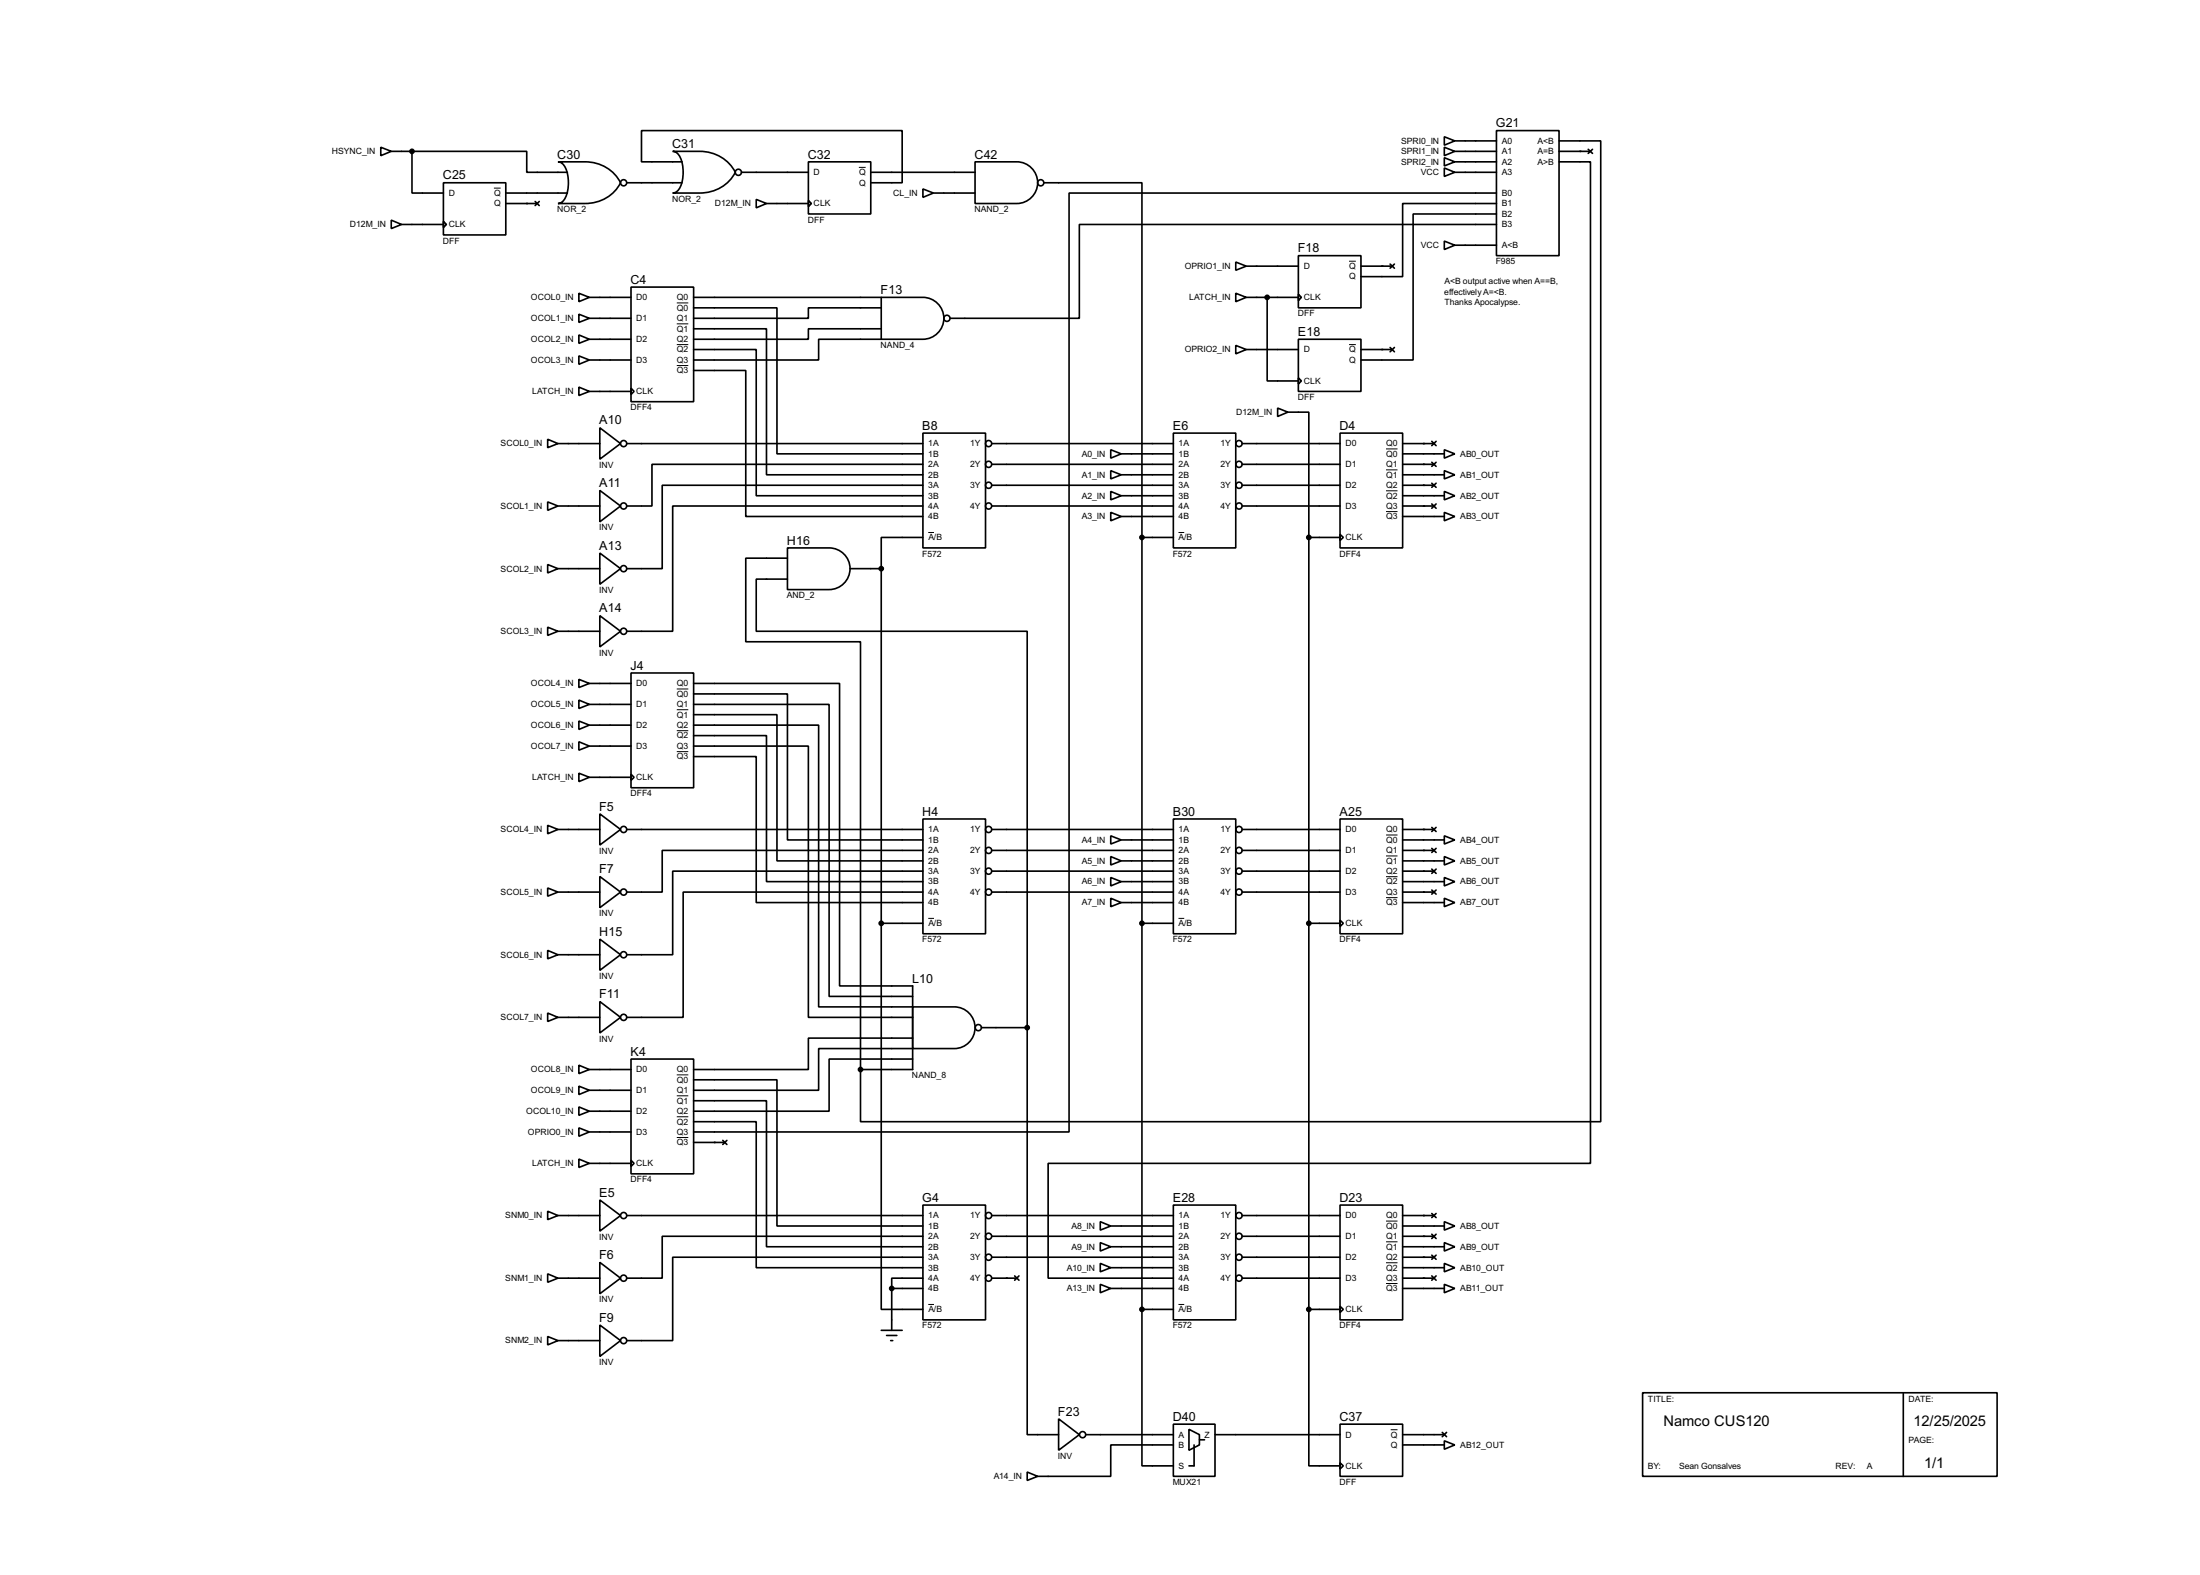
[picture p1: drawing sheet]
<svg xmlns="http://www.w3.org/2000/svg" width="536mm" height="383mm" viewBox="0 0 536 383" stroke-linecap="round" stroke-linejoin="round" font-family="sans-serif">
<g fill="none" stroke="#000" stroke-width=".4">
<path d="M92.8 35.9l2.5 1-2.5 1zM95.3 36.9h5.1M100.4 36.9h27.9v5.1h9.9M100.4 36.9v10.1h7.6M135.9 39.4h6.6a9.5 9.5 0 0 1 8.7 5.1 9.5 9.5 0 0 1-8.7 5.1h-6.6a3.2 3.2 0 0 0 2.4-3.2 7.8 7.8 0 0 0-1.3-6.6zM163.9 36.9h6.6a9.6 9.6 0 0 1 8.6 5.1 9.5 9.5 0 0 1-8.6 5h-6.6a3.1 3.1 0 0 0 2.3-3.1 7.8 7.8 0 0 0-1.3-6.6zM166.2 39.4h-9.9v-7.6h63.5v12.7h-7.7M196.9 39.4h15.2v12.7h-15.2zM237.5 39.4h10.2a5.1 5.1 0 0 1 5.1 5.1 5.1 5.1 0 0 1-5.1 5.1h-10.2zM351.8 35.9l2.6 1-2.6 1zM351.8 33.3l2.6 1-2.6 1.1zM351.8 38.4l2.6 1-2.6 1z"/>
<path d="M354.4 34.3h10.1M354.4 36.9h10.1M354.4 39.4h10.1M364.5 31.8h15.3v30.5h-15.3zM379.8 39.4h7.6v243.9h-132.1v27.9h30.5M379.8 34.3h10.1v238.8h-180.3v-12.7M379.8 36.9h7.6M386.9 36.4l1 1M387.9 36.4l-1 1M95.3 53.6l2.5 1.1-2.5 1zM97.8 54.7h10.2M108 44.5h15.2v12.7h-15.2z"/>
<path d="M108 53.9l.8 .8-.8 .7zM123.2 49.6h7.7M123.2 47h15M130.4 49.1l1 1M131.4 49.1l-1 1M152.7 44.5h13.5M180.6 42h16.3M184.2 48.6l2.5 1-2.5 1zM186.7 49.6h10.2M196.9 48.8l.8 .8-.8 .7zM212.1 42h25.4M224.8 46l2.6 1-2.6 1.1z"/>
<path d="M227.4 47h10.1M254.3 44.5h23.9v86.4M351.8 40.9l2.6 1.1-2.6 1zM351.8 58.7l2.6 1-2.6 1.1zM354.4 42h10.1M354.4 59.7h10.1M364.5 54.7h-101.6v22.8h-31.5M364.5 47h-104.1v228.6h-91.4M364.5 52.1h-20.3v35.6h-12.7M364.5 49.6h-22.8v17.8h-10.2M141 71.4l2.6 1-2.6 1.1zM141 76.5l2.6 1-2.6 1z"/>
<path d="M143.6 72.4h10.1M143.6 77.5h10.1M153.7 69.9h15.3v27.9h-15.3zM169 75h20.3v35.5h35.5M169 72.4h45.7M214.7 72.4h10.1a5.1 5.1 0 0 1 5.1 5.1 5.1 5.1 0 0 1-5.1 5.1h-10.1zM214.7 75h-17.8v2.5h-27.9M301 63.8l2.6 1-2.6 1zM301 71.4l2.6 1-2.6 1.1zM303.6 72.4h12.7M303.6 64.8h12.7M308.7 72.4v20.4h7.6"/>
<path d="M316.3 62.3h15.2v12.7h-15.2zM316.3 71.7l.7 .7-.7 .8zM331.5 64.8h7.6M338.6 64.3l1.1 1M339.7 64.3l-1.1 1M141 94.3l2.6 1-2.6 1zM141 81.6l2.6 1-2.6 1zM141 86.7l2.6 1-2.6 1zM143.6 95.3h10.1M143.6 82.6h10.1M143.6 87.7h10.1M153.7 94.5l.8 .8-.8 .8z"/>
<path d="M169 80.1h17.7v35.5h38.1M169 85.1h15.2v35.6h40.6M169 90.2h12.7v35.6h43.1M214.7 80.1h-17.8v2.5h-27.9M214.7 82.6h-15.3v5.1h-30.4M301 84.1l2.6 1-2.6 1.1zM303.6 85.1h12.7M311.2 99.4l2.5 1-2.5 1zM316.3 82.6h15.2v12.7h-15.2zM316.3 92l.7 .8-.7 .7zM331.5 85.1h7.6M338.6 84.6l1.1 1.1"/>
<path d="M339.7 84.6l-1.1 1.1M133.4 107l2.5 1-2.5 1zM135.9 108h10.2M146.1 104.2l5.1 3.8-5.1 3.8zM146.1 119.4l5.1 3.8-5.1 3.9zM152.7 108h72.1M224.8 105.5h15.3v27.9h-15.3zM224.8 113.1h-66v10.1h-6.1M224.8 118.2h-63.5v20.3h-8.6M241.6 108h44.2M241.6 113.1h44.2M241.6 118.2h44.2"/>
<path d="M270.6 109.5l2.5 1-2.5 1.1zM270.6 114.6l2.5 1-2.5 1zM270.6 119.7l2.5 1-2.5 1zM273.1 110.5h12.7M273.1 115.6h12.7M285.8 105.5h15.2v27.9h-15.2zM302.6 108h23.8M302.6 113.1h23.8M302.6 118.2h23.8M313.7 100.4h5.1v30.5M326.4 105.5h15.3v27.9h-15.3zM341.7 108h7.6"/>
<path d="M341.7 113.1h7.6M341.7 118.2h7.6M341.7 110.5h10.1M341.7 115.6h10.1M348.8 107.5l1 1M348.8 112.6l1 1M348.8 117.7l1 1M349.8 107.5l-1 1M349.8 112.6l-1 1M349.8 117.7l-1 1M351.8 109.5l2.6 1-2.6 1.1zM351.8 114.6l2.6 1-2.6 1z"/>
<path d="M351.8 119.7l2.6 1-2.6 1zM133.4 122.2l2.5 1-2.5 1.1zM133.4 137.5l2.5 1-2.5 1zM135.9 123.2h10.2M135.9 138.5h10.2M146.1 134.7l5.1 3.8-5.1 3.8zM191.8 133.4h10.2a5.1 5.1 0 0 1 5.1 5.1 5.1 5.1 0 0 1-5.1 5.1h-10.2zM191.8 135.9h-10.1v20.4h27.9v104.1M207.1 138.5h7.6M214.7 138.5v86.3M224.8 123.2h-60.9v30.5h-11.2M224.8 130.9h-10.1v7.6"/>
<path d="M241.6 123.2h44.2M270.6 124.8l2.5 1-2.5 1zM273.1 120.7h12.7M273.1 125.8h12.7M278.2 130.9v187.9M278.2 130.9h7.6M302.6 123.2h23.8M318.8 130.9h7.6M318.8 130.9v187.9M326.4 130.1l.8 .8-.8 .7zM341.7 123.2h7.6M341.7 120.7h10.1"/>
<path d="M341.7 125.8h10.1M348.8 122.7l1 1.1M349.8 122.7l-1 1.1M351.8 124.8l2.6 1-2.6 1zM133.4 152.7l2.5 1-2.5 1zM135.9 153.7h10.2M146.1 149.9l5.1 3.8-5.1 3.8zM191.8 141h-7.6v12.7h66v96.5M141 165.4l2.6 1-2.6 1zM141 170.5l2.6 1-2.6 1zM141 175.6l2.6 1-2.6 1zM143.6 166.4h10.1"/>
<path d="M143.6 171.5h10.1M143.6 176.6h10.1M153.7 163.9h15.3v27.9h-15.3zM169 169h22.8v35.5h33M169 174h20.3v35.6h35.5M169 179.1h17.7v35.6h38.1M169 166.4h35.5v73.7h17.8v20.3h-12.7M169 171.5h33v71.1h20.3M169 176.6h30.4v68.6h22.9M141 188.3l2.6 1-2.6 1zM141 180.6l2.6 1.1-2.6 1zM143.6 189.3h10.1"/>
<path d="M143.6 181.7h10.1M146.1 198.2l5.1 3.8-5.1 3.8zM153.7 188.5l.8 .8-.8 .7zM169 184.2h15.2v35.6h40.6M169 181.7h27.9v66h25.4M224.8 199.4h15.3v28h-15.3zM285.8 199.4h15.2v28h-15.2zM326.4 199.4h15.3v28h-15.3zM133.4 201l2.5 1-2.5 1zM133.4 216.2l2.5 1-2.5 1zM135.9 202h10.2M135.9 217.2h10.2"/>
<path d="M146.1 213.4l5.1 3.8-5.1 3.8zM152.7 202h72.1M224.8 207.1h-63.5v10.1h-8.6M224.8 212.1h-60.9v20.4h-11.2M224.8 217.2h-58.4v30.5h-13.7M241.6 202h44.2M241.6 217.2h44.2M241.6 207.1h44.2M241.6 212.1h44.2M270.6 203.5l2.5 1-2.5 1zM270.6 208.6l2.5 1-2.5 1zM270.6 213.7l2.5 1-2.5 1z"/>
<path d="M270.6 218.7l2.5 1.1-2.5 1zM273.1 204.5h12.7M273.1 209.6h12.7M273.1 214.7h12.7M273.1 219.8h12.7M302.6 202h23.8M302.6 217.2h23.8M302.6 207.1h23.8M302.6 212.1h23.8M341.7 202h7.6M341.7 217.2h7.6M341.7 207.1h7.6"/>
<path d="M341.7 212.1h7.6M341.7 204.5h10.1M341.7 209.6h10.1M341.7 214.7h10.1M341.7 219.8h10.1M348.8 201.5l1 1M348.8 206.6l1 1M348.8 211.6l1 1.1M348.8 216.7l1 1M349.8 201.5l-1 1M349.8 206.6l-1 1M349.8 211.6l-1 1.1"/>
<path d="M349.8 216.7l-1 1M351.8 203.5l2.6 1-2.6 1zM351.8 208.6l2.6 1-2.6 1zM351.8 213.7l2.6 1-2.6 1zM351.8 218.7l2.6 1.1-2.6 1zM133.4 231.4l2.5 1.1-2.5 1zM135.9 232.5h10.2M146.1 228.7l5.1 3.8-5.1 3.8zM214.7 224.8v94h10.1M214.7 224.8h10.1M278.2 224.8h7.6M318.8 224.8h7.6"/>
<path d="M326.4 224.1l.8 .7-.8 .8zM133.4 246.7l2.5 1-2.5 1zM135.9 247.7h10.2M141 259.4l2.6 1-2.6 1zM146.1 243.9l5.1 3.8-5.1 3.8zM153.7 257.9h15.3v27.9h-15.3zM222.3 245.2h10.2a5.1 5.1 0 0 1 5 5 5.1 5.1 0 0 1-5 5.1h-10.2zM222.3 252.8h-25.4v7.6h-27.9M222.3 255.3h-22.9v10.2h-30.4M222.3 257.9h-20.3v12.7h-33M239.1 250.2h11.1M250.2 250.2v99.1h7.7"/>
<path d="M141 264.5l2.6 1-2.6 1zM141 269.5l2.6 1.1-2.6 1zM141 274.6l2.6 1-2.6 1.1zM143.6 260.4h10.1M143.6 265.5h10.1M143.6 270.6h10.1M143.6 275.6h10.1M169 262.9h20.3v35.6h35.5M169 268h17.7v35.6h38.1M169 273.1h15.2v35.6h40.6M169 278.2h7.6M176.1 277.7l1 1"/>
<path d="M177.1 277.7l-1 1M133.4 294.9l2.5 1.1-2.5 1zM135.9 296h10.2M141 282.2l2.6 1.1-2.6 1zM143.6 283.3h10.1M146.1 292.2l5.1 3.8-5.1 3.8zM152.7 296h72.1M153.7 282.5l.8 .8-.8 .7zM224.8 293.4h15.3v28h-15.3zM241.6 296h44.2M268 297.5l2.6 1-2.6 1zM270.6 298.5h15.2"/>
<path d="M285.8 293.4h15.2v28h-15.2zM302.6 296h23.8M326.4 293.4h15.3v28h-15.3zM341.7 296h7.6M341.7 298.5h10.1M348.8 295.5l1 1M349.8 295.5l-1 1M351.8 297.5l2.6 1-2.6 1zM133.4 310.2l2.5 1-2.5 1zM135.9 311.2h10.2M146.1 307.4l5.1 3.8-5.1 3.8zM217.2 313.7h7.6"/>
<path d="M217.2 313.7v10.2M224.8 301h-63.5v10.2h-8.6M224.8 306.1h-60.9v20.3h-11.2M224.8 311.2h-7.6v2.5M241.6 311.2h6.1M241.6 301h44.2M241.6 306.1h44.2M247.2 310.7l1 1M248.2 310.7l-1 1M268 302.6l2.6 1-2.6 1zM268 307.6l2.6 1.1-2.6 1zM268 312.7l2.6 1-2.6 1.1z"/>
<path d="M270.6 303.6h15.2M270.6 308.7h15.2M270.6 313.7h15.2M278.2 318.8v38.1h7.6M278.2 318.8h7.6M302.6 311.2h23.8M302.6 301h23.8M302.6 306.1h23.8M318.8 318.8v38.1h7.6M318.8 318.8h7.6M326.4 318.1l.8 .7-.8 .8zM341.7 311.2h7.6"/>
<path d="M341.7 303.6h10.1M341.7 308.7h10.1M341.7 313.7h10.1M341.7 301h7.6M341.7 306.1h7.6M348.8 300.5l1 1.1M348.8 305.6l1 1M348.8 310.7l1 1M349.8 300.5l-1 1.1M349.8 305.6l-1 1M349.8 310.7l-1 1M351.8 302.6l2.6 1-2.6 1z"/>
<path d="M351.8 307.6l2.6 1.1-2.6 1zM351.8 312.7l2.6 1-2.6 1.1zM133.4 325.4l2.5 1-2.5 1.1zM135.9 326.4h10.2M146.1 322.6l5.1 3.8-5.1 3.9zM214.7 323.9h5.1M216 325.2h2.5M217 326.4h.5M400.1 339.1h86.4v20.4h-86.4zM463.6 339.1v20.4M250.2 358.4l2.6 1.1-2.6 1zM257.9 345.5l5 3.8-5 3.8z"/>
<path d="M264.5 349.3h21.3M285.8 346.8h10.2v12.7h-10.2zM285.8 351.8h-15.2v7.7h-17.8M289.6 348l2.6 1.3v2.5l-2.6 1.3zM290.9 351.8v5.1h-1.3M292.2 350.6h1.2M296 349.3h30.4M326.4 346.8h15.3v12.7h-15.3zM326.4 356.2l.8 .7-.8 .8zM341.7 349.3h10.1M341.7 351.8h10.1M351.3 348.8l1.1 1"/>
<path d="M351.8 350.8l2.6 1-2.6 1.1zM352.4 348.8l-1.1 1"/>
<circle cx="151.9" cy="44.5" r=".75"/>
<circle cx="179.8" cy="42" r=".75"/>
<circle cx="253.5" cy="44.5" r=".75"/>
<circle cx="230.6" cy="77.5" r=".75"/>
<circle cx="151.9" cy="108" r=".75"/>
<circle cx="240.8" cy="108" r=".75"/>
<circle cx="240.8" cy="113.1" r=".75"/>
<circle cx="240.8" cy="118.2" r=".75"/>
<circle cx="301.8" cy="118.2" r=".75"/>
<circle cx="301.8" cy="113.1" r=".75"/>
<circle cx="301.8" cy="108" r=".75"/>
<circle cx="151.9" cy="123.2" r=".75"/>
<circle cx="151.9" cy="138.5" r=".75"/>
<circle cx="240.8" cy="123.2" r=".75"/>
<circle cx="301.8" cy="123.2" r=".75"/>
<circle cx="151.9" cy="153.7" r=".75"/>
<circle cx="151.9" cy="202" r=".75"/>
<circle cx="151.9" cy="217.2" r=".75"/>
<circle cx="240.8" cy="212.1" r=".75"/>
<circle cx="240.8" cy="217.2" r=".75"/>
<circle cx="240.8" cy="202" r=".75"/>
<circle cx="240.8" cy="207.1" r=".75"/>
<circle cx="301.8" cy="212.1" r=".75"/>
<circle cx="301.8" cy="202" r=".75"/>
<circle cx="301.8" cy="217.2" r=".75"/>
<circle cx="301.8" cy="207.1" r=".75"/>
<circle cx="151.9" cy="232.5" r=".75"/>
<circle cx="151.9" cy="247.7" r=".75"/>
<circle cx="238.3" cy="250.2" r=".75"/>
<circle cx="151.9" cy="296" r=".75"/>
<circle cx="240.8" cy="296" r=".75"/>
<circle cx="301.8" cy="296" r=".75"/>
<circle cx="151.9" cy="311.2" r=".75"/>
<circle cx="240.8" cy="306.1" r=".75"/>
<circle cx="240.8" cy="311.2" r=".75"/>
<circle cx="240.8" cy="301" r=".75"/>
<circle cx="301.8" cy="306.1" r=".75"/>
<circle cx="301.8" cy="301" r=".75"/>
<circle cx="301.8" cy="311.2" r=".75"/>
<circle cx="151.9" cy="326.4" r=".75"/>
<circle cx="263.7" cy="349.3" r=".75"/>
</g>
<g fill="#000">
<circle cx="384.9" cy="36.9" r=".2"/>
<circle cx="128.3" cy="49.6" r=".2"/>
<circle cx="336.6" cy="64.8" r=".2"/>
<circle cx="336.6" cy="85.1" r=".2"/>
<circle cx="346.8" cy="108" r=".2"/>
<circle cx="346.8" cy="113.1" r=".2"/>
<circle cx="346.8" cy="118.2" r=".2"/>
<circle cx="346.8" cy="123.2" r=".2"/>
<circle cx="346.8" cy="212.1" r=".2"/>
<circle cx="346.8" cy="202" r=".2"/>
<circle cx="346.8" cy="217.2" r=".2"/>
<circle cx="346.8" cy="207.1" r=".2"/>
<circle cx="174" cy="278.2" r=".2"/>
<circle cx="346.8" cy="296" r=".2"/>
<circle cx="245.2" cy="311.2" r=".2"/>
<circle cx="346.8" cy="306.1" r=".2"/>
<circle cx="346.8" cy="311.2" r=".2"/>
<circle cx="346.8" cy="301" r=".2"/>
</g>
<g fill="none" stroke="#000" stroke-width=".24">
<path d="M120.3 45.8h1.7M209.2 40.8h1.7M164.9 73.8h2.8M164.9 78.9h2.8M328.6 63.6h1.7M164.9 83.9h2.8M164.9 89h2.8M328.6 83.9h1.7M337.6 109.3h2.8M337.6 114.4h2.8M337.6 119.5h2.8M226.1 129.7h1.4"/>
<path d="M287.1 129.7h1.4M337.6 124.6h2.8M164.9 167.8h2.8M164.9 172.8h2.8M164.9 177.9h2.8M164.9 183h2.8M337.6 203.3h2.8M337.6 208.4h2.8M337.6 213.5h2.8M337.6 218.6h2.8M226.1 223.6h1.4M287.1 223.6h1.4"/>
<path d="M164.9 261.7h2.8M164.9 266.8h2.8M164.9 271.9h2.8M164.9 277h2.8M337.6 297.3h2.8M226.1 317.6h1.4M287.1 317.6h1.4M337.6 302.4h2.8M337.6 307.5h2.8M337.6 312.5h2.8M338.8 348.1h1.6"/>
</g>
<g fill="#000" stroke="#000" stroke-width=".4">
<circle cx="100.3" cy="36.9" r=".5"/>
<circle cx="308.6" cy="72.4" r=".5"/>
<circle cx="214.6" cy="138.5" r=".5"/>
<circle cx="278.1" cy="130.9" r=".5"/>
<circle cx="318.8" cy="130.9" r=".5"/>
<circle cx="214.6" cy="224.8" r=".5"/>
<circle cx="278.1" cy="224.8" r=".5"/>
<circle cx="318.8" cy="224.8" r=".5"/>
<circle cx="250.2" cy="250.2" r=".5"/>
<circle cx="209.6" cy="260.4" r=".5"/>
<circle cx="217.2" cy="313.7" r=".5"/>
<circle cx="278.1" cy="318.8" r=".5"/>
<circle cx="318.8" cy="318.8" r=".5"/>
</g>
<g font-size="4">
<text x="405.2" y="347.3">Namco CUS120</text>
<text x="466.1" y="347.3">12/25/2025</text>
<text x="468.7" y="357.4">1/1</text>
</g>
<g font-size="3.4">
<text x="364.4" y="31">G21</text>
<text x="135.8" y="38.6">C30</text>
<text x="163.7" y="36">C31</text>
<text x="196.8" y="38.6">C32</text>
<text x="237.4" y="38.6">C42</text>
<text x="107.9" y="43.7">C25</text>
<text x="316.1" y="61.4">F18</text>
<text x="153.6" y="69.1">C4</text>
<text x="214.5" y="71.6">F13</text>
<text x="316.1" y="81.8">E18</text>
<text x="146" y="103.4">A10</text>
<text x="224.7" y="104.7">B8</text>
<text x="285.7" y="104.7">E6</text>
<text x="326.3" y="104.7">D4</text>
<text x="146" y="118.6">A11</text>
<text x="146" y="133.9">A13</text>
<text x="191.7" y="132.6">H16</text>
<text x="146" y="149.1">A14</text>
<text x="153.6" y="163">J4</text>
<text x="146" y="197.4">F5</text>
<text x="224.7" y="198.6">H4</text>
<text x="285.7" y="198.6">B30</text>
<text x="326.3" y="198.6">A25</text>
<text x="146" y="212.6">F7</text>
<text x="146" y="227.9">H15</text>
<text x="222.2" y="239.3">L10</text>
<text x="146" y="243.1">F11</text>
<text x="153.6" y="257.1">K4</text>
<text x="146" y="291.4">E5</text>
<text x="224.7" y="292.6">G4</text>
<text x="285.7" y="292.6">E28</text>
<text x="326.3" y="292.6">D23</text>
<text x="146" y="306.6">F6</text>
<text x="146" y="321.8">F9</text>
<text x="257.7" y="344.7">F23</text>
<text x="285.7" y="346">D40</text>
<text x="326.3" y="346">C37</text>
</g>
<g font-size="2.4">
<text x="341.3" y="35">SPRI0_IN</text>
<text x="365.8" y="35">A0</text>
<text x="374.5" y="35">A&lt;B</text>
<text x="80.8" y="37.5">HSYNC_IN</text>
<text x="341.3" y="37.5">SPRI1_IN</text>
<text x="341.3" y="40.1">SPRI2_IN</text>
<text x="365.8" y="37.5">A1</text>
<text x="365.8" y="40.1">A2</text>
<text x="374.5" y="40.1">A&gt;B</text>
<text x="374.5" y="37.5">A=B</text>
<text x="109.3" y="47.7">D</text>
<text x="120.3" y="47.7">Q</text>
<text x="198.2" y="42.7">D</text>
<text x="209.2" y="42.7">Q</text>
<text x="209.2" y="45.2">Q</text>
<text x="217.6" y="47.7">CL_IN</text>
<text x="346.1" y="42.7">VCC</text>
<text x="365.8" y="42.7">A3</text>
<text x="365.8" y="47.7">B0</text>
<text x="120.3" y="50.2">Q</text>
<text x="135.7" y="51.6">NOR_2</text>
<text x="163.7" y="49.1">NOR_2</text>
<text x="174.1" y="50.2">D12M_IN</text>
<text x="198.2" y="50.2">CLK</text>
<text x="237.3" y="51.6">NAND_2</text>
<text x="365.8" y="50.2">B1</text>
<text x="365.8" y="52.8">B2</text>
<text x="85.2" y="55.4">D12M_IN</text>
<text x="107.8" y="59.3">DFF</text>
<text x="109.3" y="55.4">CLK</text>
<text x="196.7" y="54.2">DFF</text>
<text x="365.8" y="55.4">B3</text>
<text x="288.6" y="65.5">OPRIO1_IN</text>
<text x="317.6" y="65.5">D</text>
<text x="328.6" y="65.5">Q</text>
<text x="346.1" y="60.4">VCC</text>
<text x="364.3" y="64.3">F985</text>
<text x="365.8" y="60.4">A&lt;B</text>
<text x="328.6" y="68.1">Q</text>
<text x="351.8" y="71.8">effectivelyA=&lt;B.</text>
<text x="351.8" y="69.2">A&lt;B output active when A==B,</text>
<text x="129.3" y="73.1">OCOL0_IN</text>
<text x="155" y="73.1">D0</text>
<text x="164.9" y="73.1">Q0</text>
<text x="164.9" y="75.6">Q0</text>
<text x="289.6" y="73.1">LATCH_IN</text>
<text x="316.1" y="77">DFF</text>
<text x="317.6" y="73.1">CLK</text>
<text x="351.8" y="74.3">Thanks Apocalypse.</text>
<text x="129.3" y="78.2">OCOL1_IN</text>
<text x="129.3" y="83.3">OCOL2_IN</text>
<text x="155" y="78.2">D1</text>
<text x="155" y="83.3">D2</text>
<text x="164.9" y="78.2">Q1</text>
<text x="164.9" y="80.8">Q1</text>
<text x="164.9" y="83.3">Q2</text>
<text x="129.3" y="88.4">OCOL3_IN</text>
<text x="155" y="88.4">D3</text>
<text x="164.9" y="85.8">Q2</text>
<text x="164.9" y="88.4">Q3</text>
<text x="214.5" y="84.7">NAND_4</text>
<text x="288.6" y="85.8">OPRIO2_IN</text>
<text x="317.6" y="85.8">D</text>
<text x="328.6" y="85.8">Q</text>
<text x="328.6" y="88.4">Q</text>
<text x="129.6" y="96">LATCH_IN</text>
<text x="155" y="96">CLK</text>
<text x="164.9" y="90.9">Q3</text>
<text x="317.6" y="93.5">CLK</text>
<text x="153.5" y="99.9">DFF4</text>
<text x="301.1" y="101">D12M_IN</text>
<text x="316.1" y="97.4">DFF</text>
<text x="121.9" y="108.7">SCOL0_IN</text>
<text x="145.9" y="113.9">INV</text>
<text x="226.1" y="108.7">1A</text>
<text x="226.1" y="111.2">1B</text>
<text x="226.1" y="113.7">2A</text>
<text x="236.3" y="108.7">1Y</text>
<text x="236.3" y="113.7">2Y</text>
<text x="263.5" y="111.2">A0_IN</text>
<text x="287.1" y="108.7">1A</text>
<text x="287.1" y="111.2">1B</text>
<text x="287.1" y="113.7">2A</text>
<text x="297.3" y="108.7">1Y</text>
<text x="297.3" y="113.7">2Y</text>
<text x="327.7" y="108.7">D0</text>
<text x="327.7" y="113.7">D1</text>
<text x="337.6" y="108.7">Q0</text>
<text x="337.6" y="111.2">Q0</text>
<text x="337.6" y="113.7">Q1</text>
<text x="355.7" y="111.2">AB0_OUT</text>
<text x="226.1" y="116.3">2B</text>
<text x="226.1" y="118.9">3A</text>
<text x="236.3" y="118.9">3Y</text>
<text x="263.5" y="116.3">A1_IN</text>
<text x="287.1" y="116.3">2B</text>
<text x="287.1" y="118.9">3A</text>
<text x="297.3" y="118.9">3Y</text>
<text x="327.7" y="118.9">D2</text>
<text x="337.6" y="116.3">Q1</text>
<text x="337.6" y="118.9">Q2</text>
<text x="355.7" y="116.3">AB1_OUT</text>
<text x="121.9" y="123.9">SCOL1_IN</text>
<text x="226.1" y="121.4">3B</text>
<text x="226.1" y="123.9">4A</text>
<text x="236.3" y="123.9">4Y</text>
<text x="263.5" y="121.4">A2_IN</text>
<text x="287.1" y="121.4">3B</text>
<text x="287.1" y="123.9">4A</text>
<text x="297.3" y="123.9">4Y</text>
<text x="327.7" y="123.9">D3</text>
<text x="337.6" y="121.4">Q2</text>
<text x="337.6" y="123.9">Q3</text>
<text x="355.7" y="121.4">AB2_OUT</text>
<text x="145.9" y="129.1">INV</text>
<text x="226.1" y="126.4">4B</text>
<text x="226.1" y="131.6">A/B</text>
<text x="263.5" y="126.4">A3_IN</text>
<text x="287.1" y="126.4">4B</text>
<text x="287.1" y="131.6">A/B</text>
<text x="327.7" y="131.6">CLK</text>
<text x="337.6" y="126.4">Q3</text>
<text x="355.7" y="126.4">AB3_OUT</text>
<text x="224.6" y="135.5">F572</text>
<text x="285.6" y="135.5">F572</text>
<text x="326.2" y="135.5">DFF4</text>
<text x="121.9" y="139.2">SCOL2_IN</text>
<text x="145.9" y="144.4">INV</text>
<text x="191.6" y="145.7">AND_2</text>
<text x="121.9" y="154.4">SCOL3_IN</text>
<text x="145.9" y="159.6">INV</text>
<text x="129.3" y="167.1">OCOL4_IN</text>
<text x="155" y="167.1">D0</text>
<text x="164.9" y="167.1">Q0</text>
<text x="129.3" y="172.2">OCOL5_IN</text>
<text x="155" y="172.2">D1</text>
<text x="164.9" y="169.7">Q0</text>
<text x="164.9" y="172.2">Q1</text>
<text x="129.3" y="177.3">OCOL6_IN</text>
<text x="155" y="177.3">D2</text>
<text x="164.9" y="174.7">Q1</text>
<text x="164.9" y="177.3">Q2</text>
<text x="164.9" y="179.8">Q2</text>
<text x="129.3" y="182.4">OCOL7_IN</text>
<text x="155" y="182.4">D3</text>
<text x="164.9" y="182.4">Q3</text>
<text x="164.9" y="184.9">Q3</text>
<text x="129.6" y="190">LATCH_IN</text>
<text x="155" y="190">CLK</text>
<text x="153.5" y="193.9">DFF4</text>
<text x="121.9" y="202.7">SCOL4_IN</text>
<text x="226.1" y="202.7">1A</text>
<text x="236.3" y="202.7">1Y</text>
<text x="287.1" y="202.7">1A</text>
<text x="297.3" y="202.7">1Y</text>
<text x="327.7" y="202.7">D0</text>
<text x="337.6" y="202.7">Q0</text>
<text x="145.9" y="207.9">INV</text>
<text x="226.1" y="205.2">1B</text>
<text x="226.1" y="207.8">2A</text>
<text x="236.3" y="207.8">2Y</text>
<text x="263.5" y="205.2">A4_IN</text>
<text x="287.1" y="205.2">1B</text>
<text x="287.1" y="207.8">2A</text>
<text x="297.3" y="207.8">2Y</text>
<text x="327.7" y="207.8">D1</text>
<text x="337.6" y="205.2">Q0</text>
<text x="337.6" y="207.8">Q1</text>
<text x="355.7" y="205.2">AB4_OUT</text>
<text x="226.1" y="210.3">2B</text>
<text x="226.1" y="212.8">3A</text>
<text x="226.1" y="215.4">3B</text>
<text x="236.3" y="212.8">3Y</text>
<text x="263.5" y="210.3">A5_IN</text>
<text x="263.5" y="215.4">A6_IN</text>
<text x="287.1" y="210.3">2B</text>
<text x="287.1" y="212.8">3A</text>
<text x="287.1" y="215.4">3B</text>
<text x="297.3" y="212.8">3Y</text>
<text x="327.7" y="212.8">D2</text>
<text x="337.6" y="210.3">Q1</text>
<text x="337.6" y="212.8">Q2</text>
<text x="337.6" y="215.4">Q2</text>
<text x="355.7" y="210.3">AB5_OUT</text>
<text x="355.7" y="215.4">AB6_OUT</text>
<text x="121.9" y="217.9">SCOL5_IN</text>
<text x="226.1" y="217.9">4A</text>
<text x="226.1" y="220.5">4B</text>
<text x="236.3" y="217.9">4Y</text>
<text x="263.5" y="220.5">A7_IN</text>
<text x="287.1" y="217.9">4A</text>
<text x="287.1" y="220.5">4B</text>
<text x="297.3" y="217.9">4Y</text>
<text x="327.7" y="217.9">D3</text>
<text x="337.6" y="217.9">Q3</text>
<text x="337.6" y="220.5">Q3</text>
<text x="355.7" y="220.5">AB7_OUT</text>
<text x="145.9" y="223.1">INV</text>
<text x="226.1" y="225.5">A/B</text>
<text x="287.1" y="225.5">A/B</text>
<text x="327.7" y="225.5">CLK</text>
<text x="121.9" y="233.2">SCOL6_IN</text>
<text x="224.6" y="229.5">F572</text>
<text x="285.6" y="229.5">F572</text>
<text x="326.2" y="229.5">DFF4</text>
<text x="145.9" y="238.4">INV</text>
<text x="121.9" y="248.4">SCOL7_IN</text>
<text x="145.9" y="253.6">INV</text>
<text x="129.3" y="261.1">OCOL8_IN</text>
<text x="155" y="261.1">D0</text>
<text x="164.9" y="261.1">Q0</text>
<text x="164.9" y="263.6">Q0</text>
<text x="222.1" y="262.5">NAND_8</text>
<text x="129.3" y="266.2">OCOL9_IN</text>
<text x="155" y="266.2">D1</text>
<text x="164.9" y="266.2">Q1</text>
<text x="164.9" y="268.7">Q1</text>
<text x="128.2" y="271.3">OCOL10_IN</text>
<text x="155" y="271.3">D2</text>
<text x="164.9" y="271.3">Q2</text>
<text x="164.9" y="273.8">Q2</text>
<text x="128.6" y="276.3">OPRIO0_IN</text>
<text x="155" y="276.3">D3</text>
<text x="164.9" y="276.3">Q3</text>
<text x="164.9" y="278.9">Q3</text>
<text x="129.6" y="284">LATCH_IN</text>
<text x="153.5" y="287.9">DFF4</text>
<text x="155" y="284">CLK</text>
<text x="123.1" y="296.7">SNM0_IN</text>
<text x="226.1" y="296.7">1A</text>
<text x="226.1" y="299.2">1B</text>
<text x="236.3" y="296.7">1Y</text>
<text x="261" y="299.2">A8_IN</text>
<text x="287.1" y="296.7">1A</text>
<text x="287.1" y="299.2">1B</text>
<text x="297.3" y="296.7">1Y</text>
<text x="327.7" y="296.7">D0</text>
<text x="337.6" y="296.7">Q0</text>
<text x="337.6" y="299.2">Q0</text>
<text x="355.7" y="299.2">AB8_OUT</text>
<text x="145.9" y="301.9">INV</text>
<text x="226.1" y="301.7">2A</text>
<text x="226.1" y="304.3">2B</text>
<text x="236.3" y="301.7">2Y</text>
<text x="261" y="304.3">A9_IN</text>
<text x="287.1" y="301.7">2A</text>
<text x="287.1" y="304.3">2B</text>
<text x="297.3" y="301.7">2Y</text>
<text x="327.7" y="301.7">D1</text>
<text x="337.6" y="301.7">Q1</text>
<text x="337.6" y="304.3">Q1</text>
<text x="355.7" y="304.3">AB9_OUT</text>
<text x="123.1" y="311.9">SNM1_IN</text>
<text x="226.1" y="306.8">3A</text>
<text x="226.1" y="309.4">3B</text>
<text x="226.1" y="311.9">4A</text>
<text x="236.3" y="306.8">3Y</text>
<text x="236.3" y="311.9">4Y</text>
<text x="259.8" y="309.4">A10_IN</text>
<text x="287.1" y="306.8">3A</text>
<text x="287.1" y="309.4">3B</text>
<text x="287.1" y="311.9">4A</text>
<text x="297.3" y="306.8">3Y</text>
<text x="297.3" y="311.9">4Y</text>
<text x="327.7" y="306.8">D2</text>
<text x="327.7" y="311.9">D3</text>
<text x="337.6" y="306.8">Q2</text>
<text x="337.6" y="309.4">Q2</text>
<text x="337.6" y="311.9">Q3</text>
<text x="355.7" y="309.4">AB10_OUT</text>
<text x="145.9" y="317.1">INV</text>
<text x="226.1" y="314.4">4B</text>
<text x="259.8" y="314.4">A13_IN</text>
<text x="287.1" y="314.4">4B</text>
<text x="337.6" y="314.4">Q3</text>
<text x="355.7" y="314.4">AB11_OUT</text>
<text x="224.6" y="323.5">F572</text>
<text x="226.1" y="319.5">A/B</text>
<text x="285.6" y="323.5">F572</text>
<text x="287.1" y="319.5">A/B</text>
<text x="326.2" y="323.5">DFF4</text>
<text x="327.7" y="319.5">CLK</text>
<text x="123.1" y="327.1">SNM2_IN</text>
<text x="145.9" y="332.4">INV</text>
<text x="401.4" y="341.3">TITLE:</text>
<text x="464.9" y="341.3">DATE:</text>
<text x="287.1" y="350">A</text>
<text x="287.1" y="352.5">B</text>
<text x="293.4" y="350">Z</text>
<text x="327.7" y="350">D</text>
<text x="338.8" y="350">Q</text>
<text x="338.8" y="352.5">Q</text>
<text x="355.7" y="352.5">AB12_OUT</text>
<text x="464.9" y="351.4">PAGE:</text>
<text x="257.7" y="355.2">INV</text>
<text x="287.1" y="357.6">S</text>
<text x="327.7" y="357.6">CLK</text>
<text x="401.4" y="357.8">BY:</text>
<text x="409" y="357.8">Sean Gonsalves</text>
<text x="447.1" y="357.8">REV:</text>
<text x="454.7" y="357.8">A</text>
<text x="242" y="360.2">A14_IN</text>
<text x="285.6" y="361.6">MUX21</text>
<text x="326.2" y="361.6">DFF</text>
</g>
</svg>
